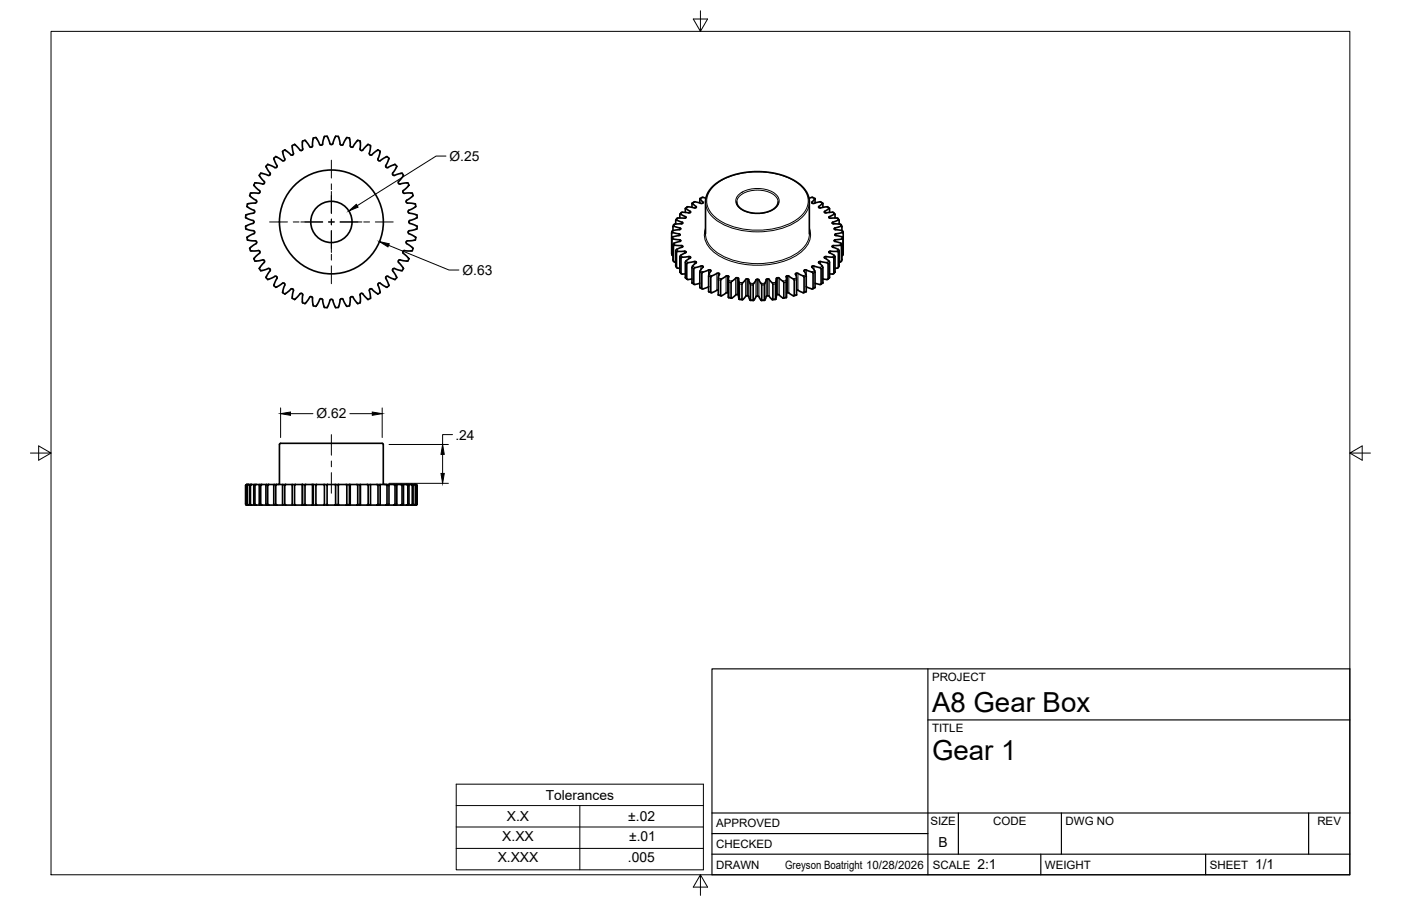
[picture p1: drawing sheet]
<svg xmlns="http://www.w3.org/2000/svg" width="432mm" height="279mm" viewBox="0 0 432 279" stroke-linecap="round" stroke-linejoin="round" font-family="sans-serif">
<!-- layer: Visible -->
<g fill="none" stroke="#000" stroke-width=".51">
<path d="M81 56.8l-2.4-.4-.4 .7 1.4 1.4a.6 .6 0 0 1 .5 .8 .6 .6 0 0 1-1 .2l-1.9 .1-.3 .7 1.5 1.2a.61 .61 0 0 1 .7 .8 .61 .61 0 0 1-1 .3l-1.9 .3M81.4 56.6l-.4 .1M84.7 51.7l-2.2-1-.5 .6 .9 1.7a.64 .64 0 0 1 .2 1 .64 .64 0 0 1-1-.2l-1.8-.4-.4 .7 1.3 1.6a.54 .54 0 0 1 .2 .9M87.7 49.4a1.23 1.23 0 0 1-1.5-.4l-1.2-.7-.6 .5 .8 1.9a.52 .52 0 0 1 .2 .7 .52 .52 0 0 1-.7 .3M89.6 47.8l-1.8-1.6-.7 .5 .7 2.5-.1 .2M89.7 47.7l.4 .1M95.4 45.2l-1.4-1.9-.8 .2v1.9a.63 .63 0 0 1-.3 1 .63 .63 0 0 1-.8-.6l-1.3-1.3-.7 .4 .2 2a.54 .54 0 0 1-.2 .9M95.5 45.2l.6 .1M97.4 42.4l1.1 2.2M97.4 42.4l-.8 .2-.3 2.5-.2 .2M99.4 44.4a.52 .52 0 0 1-.4 .4 .52 .52 0 0 1-.5-.3M101.7 44.3l-.9-2.3h-.5l-.4 .2-.5 2.2"/>
<path d="M103.4 42l-.7 1.9a.53 .53 0 0 1-.3 .6 .53 .53 0 0 1-.7-.2M103.5 42l.8 .1 .5 2.3M104.8 44.4l.6 .4M106.9 42.4l-1.2 2.3-.3 .1M106.9 42.4l.8 .2 .2 2.4 .3 .3M108.8 45.2l-.6 .1M108.8 45.2l1.5-2 .7 .3v1.9a.63 .63 0 0 0 .4 1 .63 .63 0 0 0 .8-.6l1.3-1.3 .7 .4-.3 2a.56 .56 0 0 0 .3 .9M114.6 47.8l1.9-1.6 .7 .5-.7 2.3 .1 .4M114.6 47.7l-.4 .1M116.6 49.4a1.21 1.21 0 0 0 1.4-.4l1.3-.7 .6 .5-.7 1.8a.59 .59 0 0 0-.2 1 .59 .59 0 0 0 1-.2l1.8-.7 .5 .6-.9 1.6a.66 .66 0 0 0-.3 1 .66 .66 0 0 0 1.1-.1l1.7-.4 .5 .7-1.3 1.6a.54 .54 0 0 0-.2 .9M122.9 56.6l.4 .1M123.3 56.8l2.4-.4 .4 .7-1.9 1.8v.3"/>
<path d="M124.2 59.2l.5 .4M124.6 59.6l2.5-.1 .2 .8M75.7 67.1l1.8 .8a.6 .6 0 0 1 .8 .6 .6 .6 0 0 1-.8 .5l-1.8 .8M75.7 69.8l.1 .8 1.9 .5a.54 .54 0 0 1 .8 .6M76.1 63.7l2.3 1.2 .1 .3M76.2 74l1.9 .3a.64 .64 0 0 1 1 .4 .64 .64 0 0 1-.8 .8l-1.4 1.1 .3 .7h2.6l.2 .2M76.3 62.9l-.2 .8M78.1 65.8l-2.3 .5-.1 .8M78.2 79.8l.4 .7 2-.3a.55 .55 0 0 1 .9 .3M78.5 65.2l-.4 .5M78.5 71.7l-.1 .3-2.3 1.2 .2 .8M80 77.5a1.29 1.29 0 0 1-.8 1.3l-1 1"/>
<path d="M124.2 77.7l.1 .4 1.7 1.7M124.2 77.5v.2M124.7 77.3l-.4 .2M125.2 74.7l.1 .5 2 1.4M125.2 62.2a1.19 1.19 0 0 0 1.4 .5l1.4 .2 .2 .8M126.1 79.8l-.4 .7-2-.3a.54 .54 0 0 0-.9 .3M126.2 65.8l2.3 .5M127.3 60.3l-2 1.4-.1 .5M127.3 76.6l-.3 .8-2.4-.1M128 74l-2 .3a.53 .53 0 0 0-.8 .4M128.2 63.7l-1.8 1a.53 .53 0 0 0-.6 .4 .53 .53 0 0 0 .4 .6M128.2 73.2l-.2 .8"/>
<path d="M128.5 66.3l.1 .8-1.8 .8a.63 .63 0 0 0-.8 .7 .63 .63 0 0 0 .9 .5l1.7 .7v.2l-.1 .6-1.7 .5a.66 .66 0 0 0-1 .5 .66 .66 0 0 0 .8 .7l1.6 .9M207 71.9l.1 6.6M207 71.9l.3-.2 2.3 .6M207.1 78.5v-4.7l.3-.1 1.6 .2a.45 .45 0 0 1 .6 0 .45 .45 0 0 1 .1 .5l-1.8 .5-.5 .4v4.7M207.1 78.5l.3 .4M207.4 69.8l2.3 .6a1.1 1.1 0 0 1-1.3 .5l-1 .2zM207.4 71.1l-.3 .3-.1 .5M209.5 67.2l.2-1.2 1.7 .9-.5 .4M209.6 72.4v.1M209.6 72.4l-2.3 .6-.3 .4M209.6 72.3v.1M210.2 68.5l-1.8-.7-.1 1.3"/>
<path d="M210.2 76.2l-1.7 .7-.2 .4v4.7l.3 .5M210.2 68.5l.2 .1a.89 .89 0 0 1-1.2 .4l-1.4 .2-.4 .7M210.2 76.2l.2-.1a.87 .87 0 0 0-1.2-.4l-1.4-.1-.2 .3v4.6l.2 .3 .5 .1M210.9 67.3l-2.1-.1-.5 .7M211.2 65.5l.1-1.3 1.2 .8a.33 .33 0 0 1 .3 .5 .33 .33 0 0 1-.5 .1l-2.2-.2-.5 .6M214 64.1l-2.1-.3-.6 .5M214.5 63.7l-1.2-1v1.2M214.6 63.7l-.1 .4h-.5M216.6 62.6l.1-.3-1-1.1v1.4M216.6 62.6l-.4 .2-2.1-.6-.8 .5M217.4 72.1l.1-10.4 .4-1.8 .8-1.3 2.1-2.1 3-1.7 4.5-1.4 4.4-.5 4.2 .2 4.7 1.1 3.6 1.7 2.4 2 1.2 1.6 .6 2.2v10.4M217.6 61.2l-1.1-.3-.8 .3"/>
<path d="M227.1 62.3l.4 1.2 1.1 1 1.9 .9 2.3 .4 2.5-.2 2.3-.6 1.6-1.2 .5-.8 .1-.7M249.3 61.2l1.1-.3 .8 .3M250.2 62.4l1-1.2v1.4M250.2 62.3l.1 .3M250.3 62.6l.6 .1 1.9-.5 .8 .5M253.6 63.9v-1.2l-1 .8a.4 .4 0 0 0-.1 .7 .4 .4 0 0 0 .6-.1l1.9-.3 .6 .5M254.1 79.6l1.6 1.2v4.9l-.6 .4M254.1 65.2l1.5-1 .1 1.3M254.2 79.6a.61 .61 0 0 1 .4-.6 .61 .61 0 0 1 .6 .2l1.5 .1 .3 .3v4.7l-.3 .2h-1M254.2 65.2a.61 .61 0 0 0 .4 .5 .61 .61 0 0 0 .6-.1l1.6-.2 .5 .6M255.6 78l1.4 .7 .4 .4v4.8l-.5 .5M255.6 66.8l1.7-.8 .1 1.2"/>
<path d="M255.6 77.9a.42 .42 0 0 1 .2-.5 .42 .42 0 0 1 .5 .1h1.8l.3 .3v4.6l-.3 .3h-.7M255.6 66.8l-.1 .3 .5 .2M255.9 67.3l2.2-.1 .5 .7M257.3 72.4v.1M257.3 72.3v.1M257.3 72.4l.3 .2M257.6 72.6l2 .4 .3 .4M257.6 72.1l-.3 .2M258.6 69.1l-.1-1.3-2 .8a.88 .88 0 0 0 1.2 .4l1.4 .2 .4 .7M259.5 71.1l-.1-1.4-2.2 .7a1.05 1.05 0 0 0 1.3 .5l1.2 .3 .2 .7M259.8 78.5v-4.7l-.3-.1-1.6 .2a.37 .37 0 0 0-.6 0 .37 .37 0 0 0 .1 .6l1.6 .4 .5 .4v4.7M259.8 78.5l-.3 .4"/>
<path d="M259.9 71.9l-.3-.2-2 .4M259.9 71.9l-.1 6.6M80.3 83.5l1.9-.5a.6 .6 0 0 1 1 0 .6 .6 0 0 1-.3 .9l-.9 1.7 .5 .6 2.2-1M81.5 80.5v.3l-1.6 2 .5 .7M84.7 85.2a.57 .57 0 0 1 .7 .4 .57 .57 0 0 1-.3 .7l-.7 1.8 .6 .5 1.7-.9a.6 .6 0 0 1 .9-.3 .6 .6 0 0 1 0 1l-.5 1.8 .7 .5 1.8-1.5M89.7 89.2a.57 .57 0 0 1 .7 .1 .57 .57 0 0 1-.1 .8l-.2 1.9 .7 .4 1.4-1.4a.6 .6 0 0 1 .8-.5 .6 .6 0 0 1 .2 1v1.9l.8 .2 1.4-1.9M95.5 91.7a.58 .58 0 0 1 .7-.1 .58 .58 0 0 1 .1 .8l.3 1.9 .8 .2 1.1-2.1M98.5 92.3a.58 .58 0 0 1 .8-.1 .58 .58 0 0 1 .2 .8l.5 1.8 .8 .1M101.7 92.6l-.9 2.3M101.7 92.6a.56 .56 0 0 1 .7-.2 .56 .56 0 0 1 .3 .7l.7 1.8M104.8 92.5l-.5 2.3-.8 .1M105.4 92.1l-.6 .4"/>
<path d="M105.4 92.1l.4 .2M108.8 91.7a.59 .59 0 0 0-.8-.1 .59 .59 0 0 0-.1 .8l-.2 1.9-.8 .2-1.2-2.1M122.8 80.5v.4l1.6 1.9-.5 .7M123.9 83.5l-2-.5a.59 .59 0 0 0-.9 .1 .59 .59 0 0 0 .3 .8l1 1.7-.5 .6-1.9-.8a.58 .58 0 0 0-.9 0 .58 .58 0 0 0 .2 .9l.7 1.8-.6 .5-1.8-1a.58 .58 0 0 0-.9-.1 .58 .58 0 0 0 .1 .9l.5 1.8-.2 .2-.5 .3-1.5-1.2a.6 .6 0 0 0-.9-.4 .6 .6 0 0 0-.1 1l.2 1.9-.7 .4-1.4-1.4a.6 .6 0 0 0-.8-.5 .6 .6 0 0 0-.3 1v1.9l-.8 .2-1.4-1.9M207.4 80.1h.1M207.4 80.1l.2 .5M209.5 82.7h-.7l-.3-.3v-4.6l.3-.3h1.9a.38 .38 0 0 1 .5-.1 .38 .38 0 0 1 .1 .5l-1.4 .8-.4 .4v4.8l.5 .5M211.2 84.5h-1l-.3-.2v-4.7l.3-.3 2-.2a.35 .35 0 0 1 .5 0 .35 .35 0 0 1-.1 .5l-1.4 1.2v4.9l.6 .4M214 80.6l-2.1 .4-.2 .3v4.7l.3 .2 1.3-.2M214 80.6l.5 .1 .1 .4M214.5 81.1l-1.1 1-.1 .4v4.7l.6 .5M216.7 82.4l-1 1.5v4.8l.7 .4"/>
<path d="M216.7 82.4a.97 .97 0 0 0-1.4-.1l-1.2 .3-.3 .2v4.8l.4 .1 1.5-.3M219.1 83.6l-.7 1.3v5l.8 .4M219.1 83.6a1.08 1.08 0 0 0-1.5 0l-1 .3-.3 .4v4.6l.4 .2 1.7-.7M221.4 89.4l-.4 .1M221.8 84.6l-.4 1.1v5.3l.8 .2M221.8 84.6a1.38 1.38 0 0 0-1.8 .2l-.7 .3-.2 .4v4.7l.3 .1 1.6-.8M224.5 86.1v5.7v-.5M224.5 91.8l.9 .2M224.6 85.3v1.7M224.6 85.3a1.44 1.44 0 0 0-1.7 .5l-.8 .6v4.7l.3 .1 1.5-.9h.6M227.2 85.6a.43 .43 0 0 1 .4 .2 .43 .43 0 0 1 0 .5l.3 1.1v4.9l-.3-.7v-5.5M227.2 85.6l-.5 .2-1.4 1.3v4.8l.8-.3a1.33 1.33 0 0 1 1.5-.6"/>
<path d="M227.8 92.3l1 .1M229.8 86.1a.88 .88 0 0 1 1.2 1l.3 .7v4.8l-.4-.5a.78 .78 0 0 0-.6-.9 .78 .78 0 0 0-.9 .7l-.7 .5v-4.8zM231.2 92.6l1 .1M233.3 86.1l.6 .2 .9 1.5-.1 4.9-.8-1.2M233.3 91.3l.6 .2M233.4 86.1l-.4 .2-.9 1.5 .1 4.9 .8-1.2M233.4 91.3l-.4 .2M235.6 92.6l-.9 .1M236.2 86.1a1.32 1.32 0 0 1 1.4 .8l.6 .7v4.8l-.6-.4a.93 .93 0 0 0-1.5-.5l-.5 1.1v-4.8zM239.1 92.3l-1 .1M239.7 85.6l.5 .2 1.4 1.3v4.8l-.8-.3a1.32 1.32 0 0 0-1.5-.6M239.7 85.6a.43 .43 0 0 0-.4 .2 .43 .43 0 0 0 0 .5l-.3 1.1v4.9l.3-.7v-5.5"/>
<path d="M242.3 85.3l.1 6.5v-5.7M242.3 85.3a1.23 1.23 0 0 1 1.6 .4l.9 .7v4.7l-.3 .1-1.5-.9h-.6M242.4 91.8l-1 .2M245.1 84.6l.4 1.1v5.3l-.8 .2M245.2 84.6a1.36 1.36 0 0 1 1.7 .2l.7 .3 .2 .4v4.7l-.3 .1-1.6-.8M245.5 89.4l.4 .1M248.5 88.4h.1M248.5 88.5l1.7 .6 .4-.2v-4.6l-.3-.4-1.5-.5a.55 .55 0 0 0-.9-.1 .55 .55 0 0 0 .3 .8l.3 1v4.8l-.8 .4M250.2 82.4l1 1.5v4.8l-.7 .4M250.2 82.4a1.04 1.04 0 0 1 1.6-.1l1 .3 .3 .2v4.8l-.5 .1-1.4-.3M253.6 86l1.2 .2 .4-.2v-4.7l-.2-.3-2-.3a.41 .41 0 0 0-.7 .1 .41 .41 0 0 0 .4 .6l.9 1.1v4.7l-.6 .5M258.6 80.9l.5-.1 .2-.3v-4.7l-.2-.2-1.8 .1a.5 .5 0 0 0-.5 0 .5 .5 0 0 0-.3 .4l1.9 .8 .2 .4v4.7l-.3 .5"/>
<path d="M259.5 80h.1M259.5 80.1l-.2 .5M86.5 136.7h31.3M86.5 136.7l-.4 .4v12l-.3 .3M117.8 136.7l.3 .4v12l.4 .3M75.8 149.6l.3-.2-.3 .3v5.8l.3 .3-.4-.3zM76.1 149.4h.3M76.1 155.8h.3M76.2 149.6l.4-.2-.4 .4v5.6l.4 .4-.5-.3zM76.6 149.4h.6M76.6 155.8h.6M77 149.6l.6-.2-.4 .3v5.7l.4 .4-.5-.1-.2-.2z"/>
<path d="M77.6 149.4h.9M77.6 155.8h.9M78.3 149.6l.7-.2-.4 .3v5.7l.4 .4h-.6l-.2-.3zM79 149.4h1.1M79 155.8h1.1M80 149.5l.7-.1-.4 .3v5.7l.4 .4h-.6l-.2-.2zM80.7 149.4h1.4M80.7 155.8h1.4M82 149.5l.9-.1-.4 .3v5.8l.4 .3h-.8l-.1-.3zM82.9 149.4h1.6M82.9 155.8h1.6M84.5 149.4h.8l-.3 .3v5.7l.3 .4h-.8l-.1-.3z"/>
<path d="M85.3 149.4h1.9M85.3 155.8h1.9M87.1 149.4h1l-.3 .4v5.6l.3 .4-1-.1zM88.1 149.4h2M88.1 155.8h2M90.1 149.4h1l-.3 .3v5.7l.3 .4h-1zM91.1 149.4h2.1M91.1 155.8h2.1M93.2 149.4v6.4M93.2 149.4h1.1l-.3 .3v5.7l.3 .4h-1.1zM94.3 155.8h2M94.3 149.4h2"/>
<path d="M96.3 149.4h.2M96.3 155.8h.2M96.3 149.4v6.4M96.5 149.4h1.1l-.2 .3v5.8l.2 .3h-1.1zM97.6 149.4h2.3M97.6 155.8h2.3M99.9 149.4h1.1l-.2 .2v6l.2 .2h-1.1zM101 149.4h2.3M101 155.8h2.3M103.3 149.4h1.1v6.4h-1.1l.1-.2v-6zM104.4 149.4h2.3M104.4 155.8h2.3"/>
<path d="M106.7 149.4h1.1v6.4h-1.1l.2-.3v-5.8zM107.8 149.4h2.2M107.8 155.8h2.2M107.9 149.4v6.4M110 149.4h1.1v6.4h-1.1l.3-.4v-5.7zM111.1 149.4h2.1M111.1 155.8h2.1M111.1 149.4v6.4M113.2 149.4h1v6.4h-1l.3-.4v-5.7zM114.2 149.4h2M114.2 155.8h2M116.2 149.4l1 .1-.1 6.3h-.9l.3-.4v-5.6z"/>
<path d="M117.1 149.4h1.8M117.1 155.8h1.8M118.9 149.4h.9l.1 .3-.1 6.1h-.9l.4-.4v-5.7zM119.8 149.4h1.6M119.8 155.8h1.6M121.4 149.4h.8l.1 .3-.1 6.1h-.8l.4-.3v-5.8zM122.1 149.4h1.4M122.1 155.8h1.4M123.5 149.4h.7l.2 .2v6l-.2 .2h-.7l.4-.4v-5.7zM124.1 149.4h1.2M124.1 155.8h1.2M125.3 149.4h.5l.2 .3v5.8l-.2 .3h-.5l.4-.4v-5.7z"/>
<path d="M125.8 149.4h.9M125.8 155.8h.9M126.7 149.4h.4l.2 .3v5.8l-.2 .3h-.4l.4-.4v-5.7zM127 149.4h.6M127 155.8h.6M127.6 149.4l.6 .3v5.8l-.3 .3h-.3l.4-.4v-5.6zM127.8 149.4h.3M127.8 155.8h.3M128.1 149.4l.5 .3v5.8l-.3 .3 .2-.3v-5.8z"/>
<circle cx="102.1" cy="68.4" r="6.4"/>
<circle cx="102.1" cy="68.4" r="16"/>
</g>
<!-- layer: Visible Narrow -->
<g fill="none" stroke="#000" stroke-width=".31">
<path d="M220.1 57.2a22.4 22.4 0 0 1 18.9-3.6 14.3 14.3 0 0 1 9.3 5.5 5.9 5.9 0 0 1-1.5 7.6 22.4 22.4 0 0 1-18.9 3.7 14.3 14.3 0 0 1-9.3-5.5 5.9 5.9 0 0 1 1.5-7.7zM227.9 59.8a9.6 9.6 0 0 1 11.7 .6 2.75 2.75 0 0 1-1.4 4.3 9.7 9.7 0 0 1-10.8-1.1 2.56 2.56 0 0 1 .5-3.8zM207 78l.1 .5M207 73.4l.1 .5M207.4 73v.7M207.4 75.4l.2 .5M207.4 71.1v.6M207.7 75l.3 .6M208 69.1l-.3 .7M208.3 77.3l.2 .5M208.6 76.9l.3 .6M208.9 67.2l-.3 .7"/>
<path d="M209.3 72.1v.5M209.4 73.9v.6M209.5 79.2l.4 .4M209.5 70.3v.5M209.8 74.1v.3M209.8 74.2v.1M209.8 78.7l.5 .6M210 75.7v.6M210.2 68.5v.5M210.3 65.4l-.5 .6M210.4 75.9v.3M210.4 76v.1"/>
<path d="M210.9 77.5v.6M211.3 66.8v.4M211.3 77.6v.3M211.4 77.7v.2M212.1 63.8l-.7 .5M212.3 79.1v.7M212.7 79.2v.4M212.7 65.2v.3M212.8 79.3v.2M214.2 62.2l-.7 .5M214.5 63.7v.3M216.7 60.9l-.9 .4"/>
<path d="M216.7 62.4v.2M217.4 70.4a6.7 6.7 0 0 0 3.3 7.9 24.9 24.9 0 0 0 25.5 0 6.9 6.9 0 0 0 3.3-7.9M217.4 62.3a8.3 8.3 0 0 0 5.3 6.8 25.1 25.1 0 0 0 22.6-.6 7.9 7.9 0 0 0 4.2-6.2M217.4 72.1a8.3 8.3 0 0 0 5.3 6.8 25.1 25.1 0 0 0 22.6-.6 7.9 7.9 0 0 0 4.2-6.2M227.1 62.3a3.9 3.9 0 0 1 3.1-3.2 8.7 8.7 0 0 1 9.2 1.9l.4 1.3M250.2 62.4v.2M250.2 60.9l.9 .4M252.3 63.7v.3M252.7 62.2l.8 .5M254.1 79.3v.2M254.1 65.2v.3M254.2 79.2v.4"/>
<path d="M254.6 79.1v.7M254.8 63.8l.7 .5M255.5 77.7v.2M255.5 77.6v.3M255.6 66.8v.4M255.9 77.5v.6M256.5 75.9v.3M256.6 65.4l.5 .6M256.7 68.5v.5M256.9 75.7v.6M257.1 78.7l-.5 .6M257.1 74.1v.3"/>
<path d="M257.3 70.3v.5M257.4 79.2l-.4 .4M257.5 73.9v.6M257.6 72.1v.5M258 67.2l.4 .7M258.4 76.9l-.4 .6M258.7 77.3l-.3 .5M258.9 69.1l.3 .7M259.2 75l-.3 .6M259.5 71.1v.6M259.5 75.4l-.2 .5M259.5 73v.7"/>
<path d="M259.9 73.4l-.1 .5M259.9 78l-.1 .5M207.4 80l.2 .5M208.3 81.9l.2 .5M209.5 83.8l.4 .4M211.2 85.5l.5 .4M211.2 80.9l.5 .4M211.4 80.5l.7 .5M213.3 87.1l.5 .4M213.3 82.5l.5 .4M213.5 82l.7 .5M214 80.6v.9"/>
<path d="M214.4 80.7v.5M214.6 80.8v.2M215.7 88.6l.6 .3M215.7 84l.6 .3M215.8 83.5l.9 .4M216 82v1.1M216.5 82.1v.5M216.6 82.1v.3M218.4 83.3v5.2M218.4 89.8l.7 .3M218.4 85.2l.7 .3M218.5 84.7l.9 .4"/>
<path d="M218.8 83.2v.8M219 83.3v.4M221 84.3v5.2M221.4 90.8l.7 .2M221.4 86.2l.7 .2M221.4 84.3v1.3M221.4 85.7l1 .3M221.6 84.3v.6M223.8 85.1v5.2M224.2 85.1v5.2M224.4 85.1v5.2M224.5 86.5l1.1 .2"/>
<path d="M224.6 91.6l.7 .2M224.6 87l.7 .2M226.7 85.8v5.2M227.2 85.6v5.2M227.4 85.7v5.2M227.8 87.1l1.1 .1M227.9 92.2l.8 .1M227.9 87.6l.8 .1M229.8 86.1v5.2M230.2 86v5.2M230.4 86v5.2M230.8 86.2v5.2"/>
<path d="M231.2 87.4h1.1M231.3 87.9h.8M231.3 92.5h.8M233 86.3v5.2M233.3 86.1v5.2M233.6 86.1v5.2M233.9 86.3v5.2M235.6 87.9h-.8M235.6 92.5h-.8M235.7 87.4h-1.1M236.1 86.2v5.2M236.5 86v5.2"/>
<path d="M236.7 86v5.2M237.1 86.1v5.2M239 92.2l-.8 .1M239 87.6l-.8 .1M239.1 87.1l-1.1 .1M239.5 85.7v5.2M239.7 85.6v5.2M240.2 85.8v5.2M242.4 87l-.8 .2M242.4 91.6l-.8 .2M242.4 86.5l-1.1 .2M242.5 85.1v5.2"/>
<path d="M242.7 85.1v5.2M243.1 85.1v5.2M245.3 84.3v.6M245.5 84.3v1.3M245.5 85.7l-1 .3M245.5 86.2l-.7 .2M245.5 90.8l-.7 .2M245.9 84.3v5.2M247.9 83.3v.4M248.1 83.2v.8M248.4 84.7l-.9 .4M248.5 89.8l-.7 .3"/>
<path d="M248.5 85.2l-.7 .3M248.5 83.3v5.2M250.3 82.1v.3M250.4 82.1v.5M250.9 82v1.1M251.1 83.5l-.9 .4M251.2 88.6l-.6 .3M251.2 84l-.6 .3M252.3 80.8v.2M252.5 80.7v.5M252.9 80.6v.9M253.5 82l-.8 .5"/>
<path d="M253.6 82.5l-.5 .4M253.6 87.1l-.5 .4M255.5 80.5l-.7 .5M255.7 85.5l-.5 .4M255.7 80.9l-.5 .4M257.4 83.8l-.4 .4M258.7 81.9l-.3 .5M259.5 80l-.2 .5"/>
</g>
<!-- layer: Border -->
<path d="M15.7 9.7h400.3v260.1h-400.3zM215.9 3.3v6.4l-2.2-3.8h4.4l-2.2 3.8M9.4 139.7h6.3l-3.8-2.2v4.4l3.8-2.2M416 139.7l3.8 2.2v-4.4l-3.8 2.2h6.4M215.9 269.8l2.2 3.8h-4.4l2.2-3.8v6.3" fill="none" stroke="#000" stroke-width=".31"/>
<!-- layer: Titleblock -->
<path d="M219.4 206.3h196.6v63.5h-196.6zM286 206.3v63.5M286 222h130M219.4 257.1h66.6M219.4 250.7h196.6M295.4 250.7v12.7M327.1 250.7v12.7M403.3 250.7v12.7M219.4 263.4h196.6M320.8 263.4v6.4M371.6 263.4v6.4" fill="none" stroke="#000" stroke-width=".36"/>
<!-- layer: Smart Centers -->
<g fill="none" stroke="#000" stroke-width=".31">
<path d="M102.1 49.4v5.5M102.1 56.7v1.8M102.1 59.1v6.7M83.1 68.5h5.5M90.4 68.5h1.8M92.7 68.5h6.8M101.2 68.5h1.8M102.1 67.6v1.7M102.1 71.1v6.8M102.1 78.4v1.8M104.8 68.5h6.7M112.1 68.5h1.8"/>
<path d="M115.7 68.5h5.5M102.1 82v5.5M102.1 134v6.4M102.1 142.2v1.8M102.1 145.8v6.3"/>
</g>
<!-- layer: FD_Dimensions -->
<path d="M137.5 48.1h-3.1l-24.3 15.3M119.8 75.6l18.6 7.7h3M86.5 125.8v9.1M89.5 127.6h7M107.8 127.6h6.9M117.8 125.8v9.1M119.9 137.1h18.3M139.5 134h-3.1v3.1M119.9 149.1h18.3M136.4 140.1v5.9" fill="none" stroke="#000" stroke-width=".31"/>
<path d="M107.5 65.1l2.3-2.1 .6 .9zM116.9 74.5l3.1 .7-.4 .9zM86.5 127.6l3-.5v1zM114.7 127.1l3.1 .5-3.1 .5zM135.9 146h1l-.5 3.1zM136.4 137.1l.5 3h-1z" fill="#000" stroke="#000" stroke-width=".31"/>
<!-- layer: Custom Tables -->
<path d="M140.6 241.8h76.2v26.4h-76.2zM140.6 248.4h76.2M140.6 255h76.2M178.7 248.4v19.8M140.6 261.6h76.2" fill="none" stroke="#000" stroke-width=".31"/>
<g font-size="8.5">
<text x="287.3" y="219.5">A8 Gear Box</text>
<text x="287.3" y="234.5">Gear 1</text>
</g>
<g font-size="4.3">
<text x="138.6" y="49.6">Ø.25</text>
<text x="142.5" y="84.7">Ø.63</text>
<text x="97.5" y="129">Ø.62</text>
<text x="140.4" y="135.6">.24</text>
<text x="168.2" y="246.6">Tolerances</text>
<text x="156.2" y="253.3">X.X</text>
<text x="193.7" y="253.2">±.02</text>
<text x="154.8" y="259.4">X.XX</text>
<text x="193.9" y="259.4">±.01</text>
<text x="289.3" y="261.2">B</text>
<text x="153.4" y="266">X.XXX</text>
<text x="193.5" y="266">.005</text>
<text x="301.2" y="268.1">2:1</text>
<text x="386.8" y="268.1">1/1</text>
</g>
<g font-size="3.5">
<text x="287.3" y="210.1">PROJECT</text>
<text x="287.3" y="225.8">TITLE</text>
<text x="220.7" y="255.2">APPROVED</text>
<text x="286.7" y="254.5">SIZE</text>
<text x="306.1" y="254.5">CODE</text>
<text x="328.4" y="254.5">DWG NO</text>
<text x="406" y="254.5">REV</text>
<text x="220.7" y="261.5">CHECKED</text>
<text x="220.7" y="267.9">DRAWN</text>
<text x="242" y="267.9">Greyson Boatright 10/28/2026</text>
<text x="287.5" y="267.9">SCALE</text>
<text x="322.1" y="267.9">WEIGHT</text>
<text x="372.9" y="267.9">SHEET</text>
</g>
</svg>
